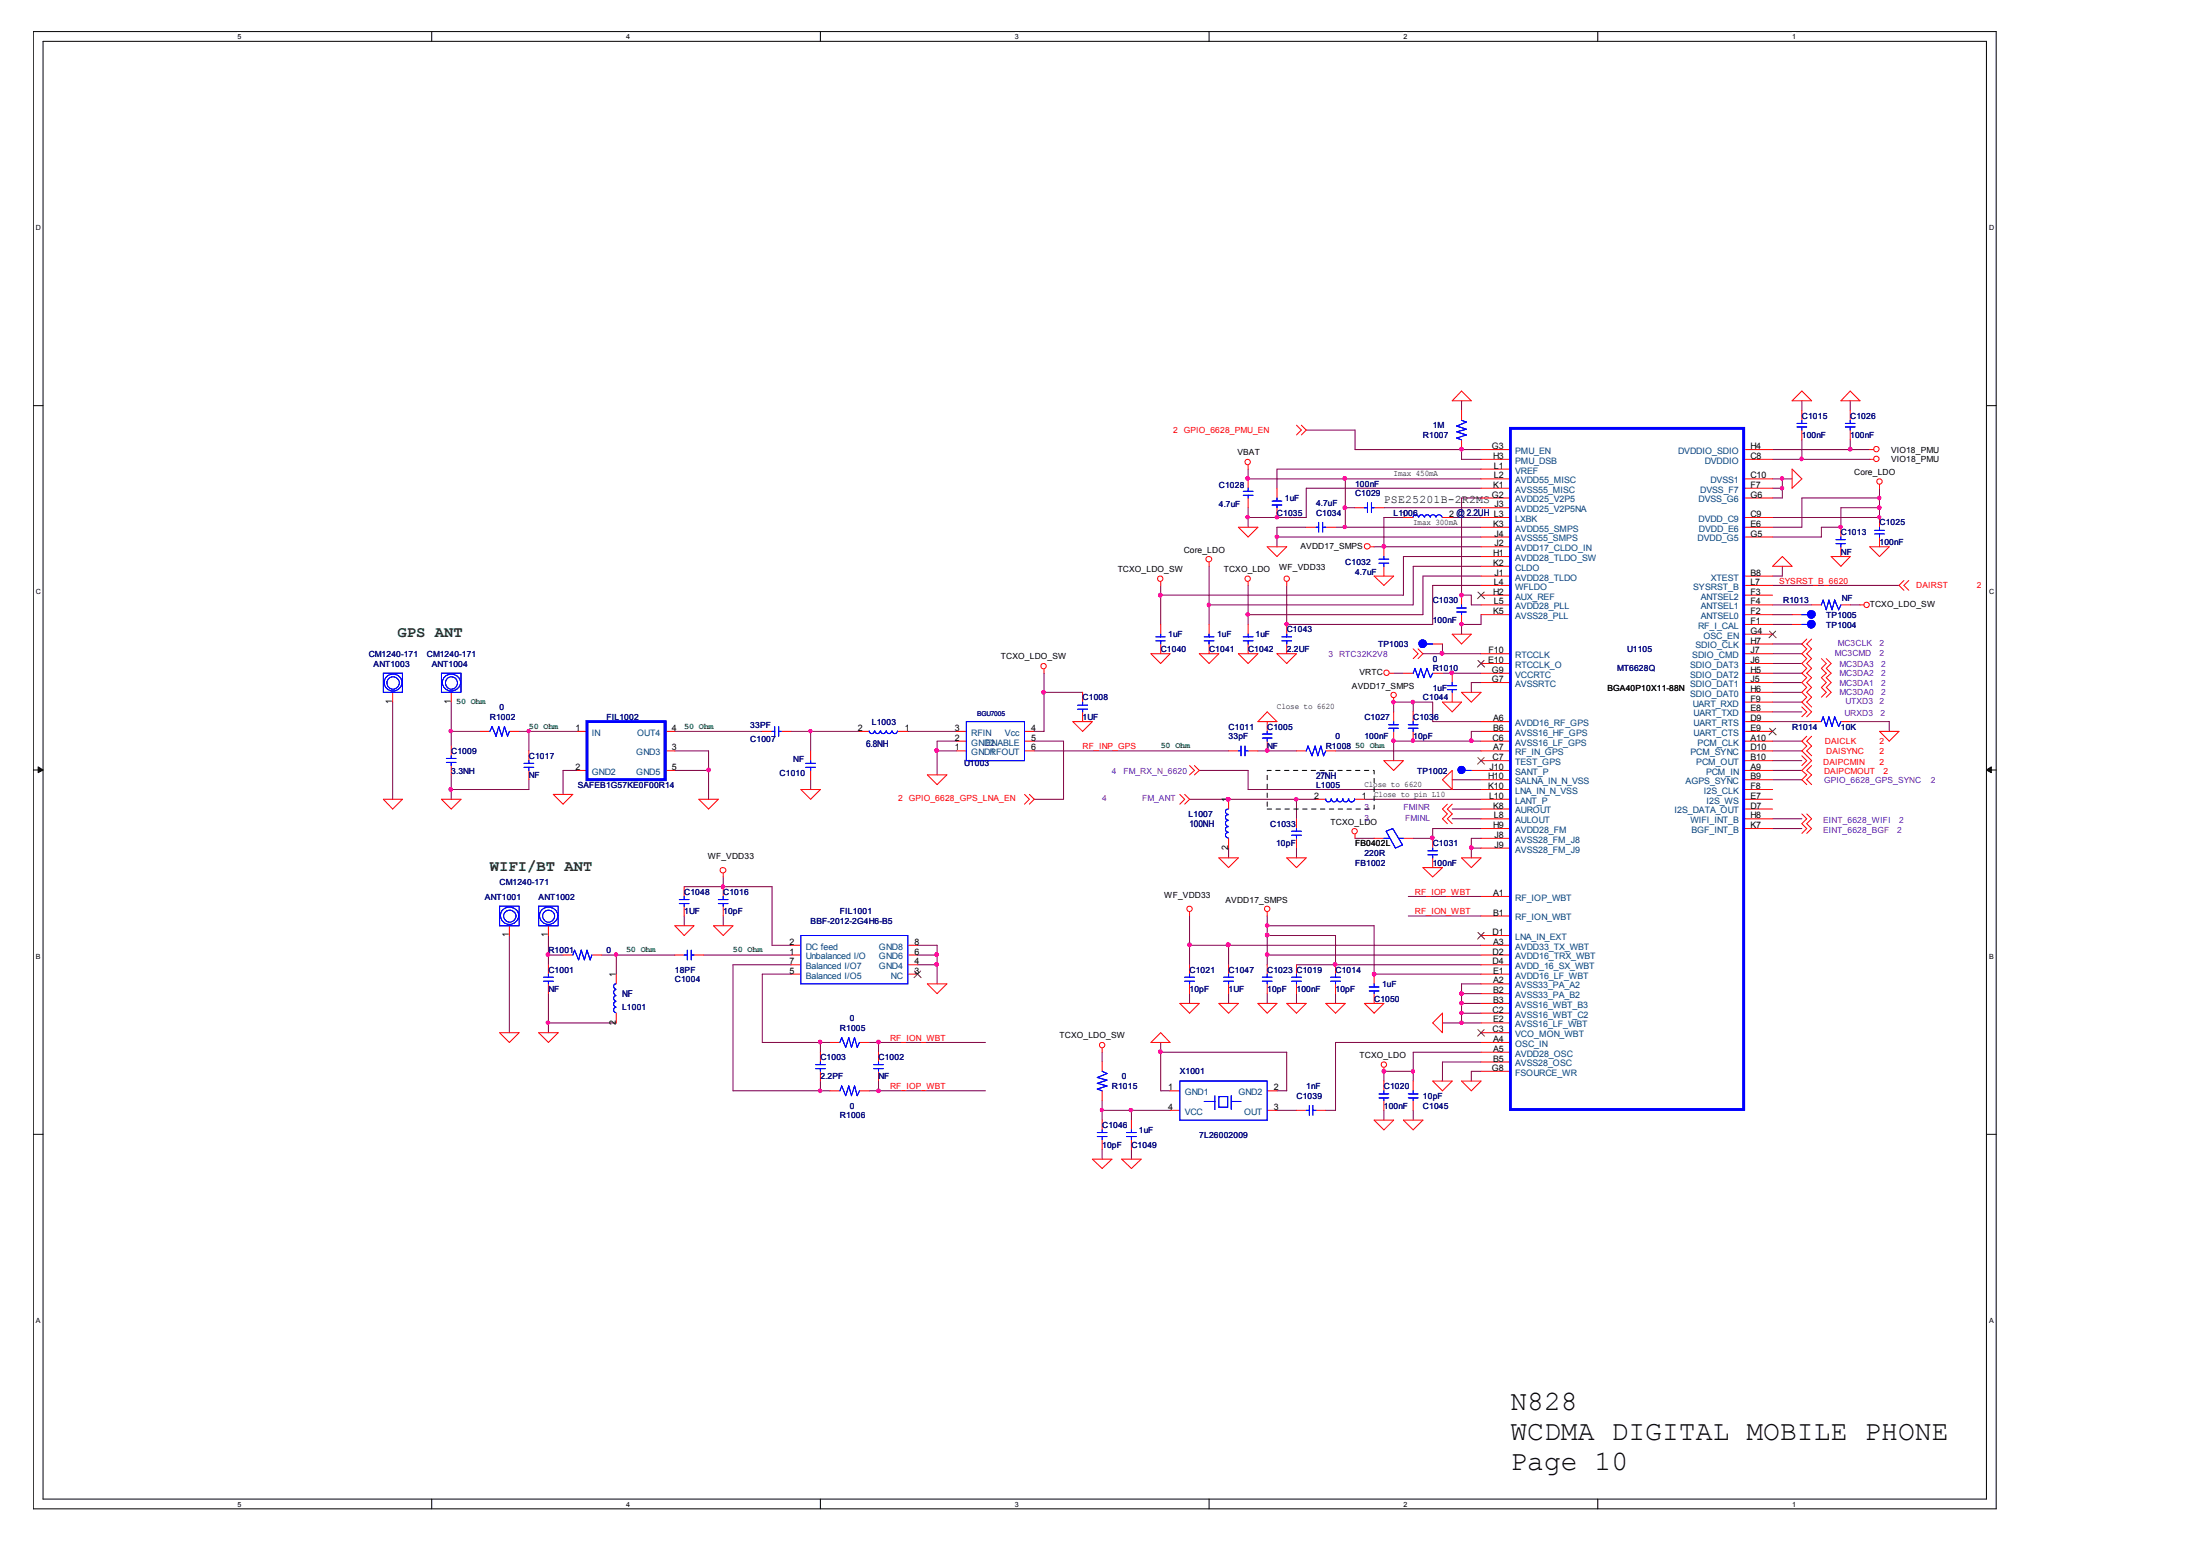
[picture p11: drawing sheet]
<svg xmlns="http://www.w3.org/2000/svg" width="420mm" height="297mm" viewBox="0 0 420 297" stroke-linecap="round" stroke-linejoin="round" font-family="sans-serif">
<path d="M6.3 6h374.6v281.9h-374.6zM8.2 7.9h370.9v278.1h-370.9z" fill="none" stroke="#000" stroke-width=".19"/>
<g fill="#fff">
<path d="M45.3 6.2h.8v1.5h-.8z"/>
<path d="M45.3 286.2h.8v1.5h-.8z"/>
</g>
<path d="M82.4 6v1.9M82.4 286v1.9" fill="none" stroke="#000" stroke-width=".19"/>
<g fill="#fff">
<path d="M119.5 6.2h.7v1.5h-.7z"/>
<path d="M119.5 286.2h.7v1.5h-.7z"/>
</g>
<path d="M156.5 6v1.9M156.5 286v1.9" fill="none" stroke="#000" stroke-width=".19"/>
<g fill="#fff">
<path d="M193.6 6.2h.8v1.5h-.8z"/>
<path d="M193.6 286.2h.8v1.5h-.8z"/>
</g>
<path d="M230.7 6v1.9M230.7 286v1.9" fill="none" stroke="#000" stroke-width=".19"/>
<g fill="#fff">
<path d="M267.8 6.2h.8v1.5h-.8z"/>
<path d="M267.8 286.2h.8v1.5h-.8z"/>
</g>
<path d="M304.9 6v1.9M304.9 286v1.9" fill="none" stroke="#000" stroke-width=".19"/>
<g fill="#fff">
<path d="M342 6.2h.7v1.5h-.7z"/>
<path d="M342 286.2h.7v1.5h-.7z"/>
<path d="M6.9 42.6h1v1.5h-1z"/>
<path d="M379.6 42.6h1v1.5h-1z"/>
<path d="M6.9 112.1h1v1.5h-1z"/>
<path d="M379.6 112.1h1v1.5h-1z"/>
</g>
<path d="M6.3 77.4h1.9M379.1 77.4h1.8" fill="none" stroke="#000" stroke-width=".19"/>
<g fill="#fff">
<path d="M6.9 181.6h.9v1.5h-.9z"/>
<path d="M379.6 181.6h.9v1.5h-.9z"/>
</g>
<path d="M6.3 146.9h1.9M379.1 146.9h1.8" fill="none" stroke="#000" stroke-width=".19"/>
<g fill="#000" stroke="#000" stroke-width=".19">
<path d="M7.3 146.3l.9 .6-.9 .5z" fill-rule="evenodd"/>
<path d="M379.1 146.9l.9-.6v1.1z" fill-rule="evenodd"/>
</g>
<g fill="#fff">
<path d="M6.9 251.1h.9v1.6h-.9z"/>
<path d="M379.6 251.1h.9v1.6h-.9z"/>
</g>
<path d="M6.3 216.4h1.9M379.1 216.4h1.8" fill="none" stroke="#000" stroke-width=".19"/>
<g fill="none" stroke="#800040" stroke-width=".19">
<path d="M278.9 76.5v1.8M343.8 76.5v1.8M353.1 76.5v1.8M238.2 89.5v1.9h44.4M238.2 96.9v3.7M249.3 82.1h9.3v3.7h24M256.7 96.9h1.9M256.7 91.4v9.2M264.1 96.9h18.5M267.8 98.7h-3.7v5.6M277.1 98.7h5.5M278.9 85.8v1.8h3.7"/>
<path d="M282.6 95h-3.7v18.6h1.9v1.8h1.8M282.6 89.5h-38.9v3.6M282.6 93.1h-33.3v5.6h-11.1M338.2 91.4h3.8M338.2 85.8h18.6M338.2 93.1h1.9M338.2 87.6h18.6M340.1 91.4v3.6h-1.9M343.8 83.9v3.7M353.1 83.9v1.9M358.6 93.1v5.6h-20.4M358.6 96.9h-7.3v3.7h-3.7v1.9h-9.4"/>
<path d="M358.6 95h-14.8v5.6h-5.6M221.5 111.7v7.4M230.7 108v11.1M238.2 111.7v7.4M243.7 102.5h38.9M245.5 111.7v7.4h27.9v-7.4h9.2M249.3 100.6h-5.6v3.7M254.8 100.6h27.8M262.2 104.3h20.4M282.6 109.9h-11.1v7.4h-33.3M282.6 117.3v1.8h-3.7v1.9M282.6 106.2h-14.8v7.4h-46.3"/>
<path d="M282.6 108h-12.9v7.4h-39M338.2 111.7h24.2M338.2 119.1h3.8M338.2 115.4h7.5M338.2 117.3h3.8M340.1 108v1.9h-1.9M353.1 115.4h1.8M74.9 134v18.5M86.1 139.5h5.6M86.1 134v8.3M99.1 139.5h11.1M100.9 139.5v3.8"/>
<path d="M128.8 139.5h16.7M151 139.5h13M154.7 139.5v3.8M173.2 139.5h9.3M199.2 128.5v11h-1.8M199.2 132.1h7.4M265.9 128.5h1.9M265.9 135.8v-1.8h7.5v3.7h9.2M269.7 134v1.8M271.5 124.7h11.1M275.3 122.9v1.8M275.3 128.5h7.3"/>
<path d="M282.6 139.5h-1.8v1.9M282.6 130.2h-1.8v1.9M338.2 128.5h5.6M338.2 122.9h5.6M338.2 126.6h5.6M338.2 130.2h5.6M338.2 132.1h5.6M338.2 124.7h5.6M338.2 134h5.6M338.2 135.8h5.6M338.2 137.7h7.5M353.1 137.7h7.4v1.8"/>
<path d="M86.1 147.8v4.7M100.9 148.8v1.8h-14.8M110.2 147h-2.8v4.6M128.8 143.3h6.4v9.2M128.8 147h6.4M154.7 148.8v1.8M178.8 143.3h3.7M182.5 141.4h-3.7v6.4M197.4 141.4h5.5v11.1h-5.5M197.4 143.3h37M227 152.5h24.1M228.9 147h9.3v3.6h44.4"/>
<path d="M240 143.3h7.4M247.4 152.5v3.7M254.8 143.3h27.8M258.6 159.9h3.6M260.3 152.5h22.3M277.1 148.8h5.5M277.1 156.2h5.5M277.1 154.4h5.5M282.6 141.4h-16.7v3.7M282.6 158.1h-9.2v1.8h-3.7M282.6 159.9h-1.8v3.8M338.2 141.4h5.6"/>
<path d="M338.2 143.3h5.6M338.2 147h5.6M338.2 145.1h5.6M338.2 148.8h5.6M338.2 158.1h5.6M338.2 156.2h5.6M97.2 178.5v18.5M104.6 178.5v5.6M130.6 169.2h16.7v11.2h3.7M130.6 174.8v1.8M138 167.3v1.9M138 174.8v1.8"/>
<path d="M227 174.8v9.3M234.4 161.8v1.9M241.8 176.6h20.4v9.3h20.4M241.8 178.5h13v5.6M241.8 174.8v9.3M247.4 161.8v1.9M268.7 171h13.9M268.7 174.8h13.9M280.8 161.8h1.8M104.6 189.6v7.4M104.6 195.2h13M104.6 182.2h2.8"/>
<path d="M114.8 182.2h14M117.6 182.2v3.7M134.3 182.2h16.7M151 184.1h-11.1v24h18.5M151 185.9h-5.5v13h12.9M156.5 198.9v1.9M165.9 198.9h22.1M167.6 198.9v1.9M175.1 180.4h3.7v7.3M175.1 182.2h3.7M175.1 184.1h3.7M221.5 198.9v9.2h1.8"/>
<path d="M227 180.4h55.6M227 189.6v1.8M234.4 180.4v3.7M234.4 189.6v1.8M241.8 182.2h40.8M241.8 189.6v1.8M247.4 189.6v1.8M247.4 184.1h35.2M254.8 189.6v1.8M275.3 195.2h7.3M278.9 189.6h3.7M278.9 191.4h3.7"/>
<path d="M278.9 193.3h3.7M282.6 198.9h-27.8v13h-1.8M282.6 187.7h-3.7v7.5M156.5 206.3v1.8M165.9 208.1h22.1M167.6 206.3v1.8M210.3 211.9h13M210.3 200.8v1.8M210.3 210v3.7M210.3 219.3v1.9M215.9 211.9v1.8M215.9 219.3v1.9"/>
<path d="M221.5 200.8h24v7.3h-1.8M243.7 211.9h3.7M264.1 211.9v1.8M269.7 204.4h-5.6v1.9M269.7 211.9v1.8M282.6 202.6h-7.3v3.7M282.6 200.8h-12.9v5.5M282.6 204.4h-1.8v1.9"/>
</g>
<g fill="#f0f" stroke="#f0f" stroke-width=".19">
<circle cx="178.7" cy="143.2" r=".35"/>
<circle cx="154.6" cy="139.5" r=".31"/>
<circle cx="275.2" cy="124.6" r=".35"/>
<circle cx="221.4" cy="200.7" r=".35"/>
<circle cx="100.9" cy="139.5" r=".31"/>
<circle cx="86" cy="139.5" r=".33"/>
<circle cx="135.2" cy="146.9" r=".35"/>
<circle cx="277" cy="128.4" r=".35"/>
<circle cx="104.6" cy="195.1" r=".33"/>
<circle cx="117.5" cy="182.1" r=".33"/>
<circle cx="156.5" cy="208.1" r=".33"/>
<circle cx="156.5" cy="198.8" r=".33"/>
<circle cx="104.6" cy="182.1" r=".35"/>
<circle cx="215.8" cy="211.8" r=".33"/>
<circle cx="247.3" cy="152.5" r=".33"/>
<circle cx="234.3" cy="152.5" r=".35"/>
<circle cx="280.7" cy="161.7" r=".35"/>
<circle cx="273.3" cy="159.9" r=".35"/>
<circle cx="199.1" cy="132.1" r=".35"/>
<circle cx="241.8" cy="143.2" r=".35"/>
<circle cx="256.6" cy="91.3" r=".35"/>
<circle cx="256.6" cy="96.9" r=".35"/>
<circle cx="238.1" cy="91.3" r=".35"/>
<circle cx="278.9" cy="113.5" r=".35"/>
<circle cx="278.9" cy="119.1" r=".33"/>
<circle cx="256.6" cy="100.5" r=".33"/>
<circle cx="264.1" cy="104.2" r=".35"/>
<circle cx="243.7" cy="102.4" r=".33"/>
<circle cx="230.6" cy="115.4" r=".33"/>
<circle cx="238.1" cy="117.2" r=".33"/>
<circle cx="167.6" cy="208.1" r=".35"/>
<circle cx="167.6" cy="198.8" r=".35"/>
<circle cx="178.7" cy="184" r=".35"/>
<circle cx="245.5" cy="119.1" r=".33"/>
<circle cx="137.9" cy="169.2" r=".33"/>
<circle cx="234.3" cy="180.3" r=".35"/>
<circle cx="227" cy="180.3" r=".35"/>
<circle cx="278.9" cy="189.6" r=".35"/>
<circle cx="278.9" cy="191.4" r=".33"/>
<circle cx="278.9" cy="195.1" r=".33"/>
<circle cx="278.9" cy="193.3" r=".33"/>
<circle cx="254.7" cy="184" r=".35"/>
<circle cx="241.8" cy="182.1" r=".35"/>
<circle cx="241.8" cy="178.4" r=".35"/>
<circle cx="241.8" cy="176.6" r=".33"/>
<circle cx="262.2" cy="185.8" r=".35"/>
<circle cx="269.6" cy="141.3" r=".33"/>
<circle cx="265.9" cy="141.3" r=".33"/>
<circle cx="280.7" cy="141.3" r=".35"/>
<circle cx="269.6" cy="133.9" r=".33"/>
<circle cx="265.9" cy="133.9" r=".33"/>
<circle cx="264.1" cy="204.4" r=".35"/>
<circle cx="269.6" cy="204.4" r=".33"/>
<circle cx="221.4" cy="113.5" r=".35"/>
<circle cx="243.7" cy="98.7" r=".33"/>
<circle cx="278.9" cy="85.7" r=".35"/>
<circle cx="340" cy="91.3" r=".33"/>
<circle cx="340" cy="93.1" r=".33"/>
<circle cx="358.6" cy="98.7" r=".31"/>
<circle cx="351.2" cy="100.5" r=".33"/>
<circle cx="358.6" cy="96.9" r=".33"/>
<circle cx="358.6" cy="95" r=".33"/>
<circle cx="353" cy="85.7" r=".35"/>
<circle cx="343.8" cy="87.6" r=".33"/>
<circle cx="238.1" cy="98.7" r=".33"/>
<circle cx="210.3" cy="211.8" r=".31"/>
<circle cx="178.7" cy="182.1" r=".35"/>
<circle cx="86" cy="150.6" r=".35"/>
</g>
<g fill="none" stroke="#f00" stroke-width=".19">
<path d="M278.9 74.6l1.9 1.9h-3.7zM278.9 78.3v1.9M343.8 74.6l1.9 1.9h-3.7zM343.8 78.3v1.9M353.1 74.6l1.8 1.9h-3.6zM353.1 78.3v1.9M238.2 88.7v.8M238.2 91.4v1.7M238.2 95v1.9M243.7 93.1v1.9M243.7 96.9v1.8M247.4 81.1l.9 1-.9 .9"/>
<path d="M248.3 81.1l1 1-1 .9M258.6 96.9h1.7M262.2 96.9h1.9M267.8 98.7h1.9M275.3 98.7h1.8M278.9 83.9v1.9M282.6 85.8h5.6M282.6 87.6h5.6M282.6 98.7h5.6M282.6 96.9h5.6M282.6 95h5.6M282.6 93.1h5.6"/>
<path d="M282.6 89.5h5.6M282.6 91.4h5.6M332.7 85.8h5.5M332.7 87.6h5.5M332.7 98.7h5.5M332.7 95h5.5M332.7 93.1h5.5M332.7 91.4h5.5M342 89.5l1.8 1.9-1.8 1.7zM343.8 82.1v1.8M353.1 82.1v1.8M356.8 85.8h.7"/>
<path d="M356.8 87.6h.7M358.6 92.5v.6M358.6 98.7v1.9M221.5 111v.7M221.5 119.1v1.9M230.7 107.3v.7M230.7 119.1v1.9M236.3 100.6h3.7l-1.8 1.9zM238.2 111v.7M238.2 119.1v1.9M241.8 104.3h3.7l-1.8 1.9zM245.5 111v.7"/>
<path d="M245.5 119.1v1.9M249.3 100.6h1.8M253 100.6h1.8M261.5 104.3h.7M262.2 109.9h3.7l-1.8 1.8zM264.1 104.3v1.9M264.1 108v1.9M278.9 113.6v1.8M278.9 117.3v1.8M282.6 104.3h5.6M282.6 109.9h5.6M282.6 100.6h5.6"/>
<path d="M282.6 108h5.6M282.6 106.2h5.6M282.6 115.4h5.6M282.6 117.3h5.6M282.6 113.6h5.6M282.6 102.5h5.6M282.6 111.7h5.6M332.7 109.9h5.5M332.7 100.6h5.5M332.7 115.4h5.5M332.7 117.3h5.5M332.7 113.6h5.5"/>
<path d="M332.7 102.5h5.5M332.7 111.7h5.5M332.7 119.1h5.5M340.1 106.2l1.9 1.8h-3.8zM342 117.3h1.8M342 119.1h1.8M345.7 115.4h1.9M349.4 106.2h3.7l-1.8 1.8zM351.3 115.4h1.8M351.3 100.6v1.9M351.3 104.3v1.9M354.9 115.4h.8"/>
<path d="M356.8 104.3h3.7l-1.9 1.9zM358.6 102.5v1.8M363.3 110.8l-.9 .9 .9 .9M364.2 110.8l-.9 .9 .9 .9M74.9 132.1v1.9M86.1 132.1v1.9M91.7 139.5h1.8M97.2 139.5h1.9M110.2 139.5h1.8M126.9 139.5h1.9M145.5 139.5h1.8M149.1 139.5h1.9"/>
<path d="M164 139.5h1.9M171.4 139.5h1.8M182.5 139.5h1.9M195.5 139.5h1.9M199.2 127.7v.8M204.7 137.7h3.7l-1.8 1.8zM206.6 132.1v1.9M206.6 135.8v1.9M219.6 124.7h3.7l-1.8 1.9zM221.5 122.9v1.8M228.9 124.7h3.7l-1.9 1.9zM230.7 122.9v1.8"/>
<path d="M236.3 124.7h3.7l-1.8 1.9zM238.2 122.9v1.8M241.8 135.8l1.9 1.9h-3.7zM241.8 137.7v1.8M243.7 124.7h3.7l-1.9 1.9zM245.5 122.9v1.8M265.2 128.5h.7M265.9 133.2v.8M265.9 135.8v1.9M265.9 139.5v1.9M267.8 128.5h1.9M269.7 123.8l.9 .9-.9 1"/>
<path d="M269.7 135.8v1.9M269.7 139.5v1.9M270.6 123.8l.9 .9-.9 1M273.4 128.5h1.9M273.4 122.9h1.9M275.3 134h3.6l-1.8 1.8zM277.1 121h3.7l-1.9 1.9zM277.1 128.5v1.7M277.1 132.1v1.9M278.9 132.1h3.7l-1.8 1.9zM282.6 124.7h5.6M282.6 137.7h5.6"/>
<path d="M282.6 139.5h5.6M282.6 128.5h5.6M282.6 126.6h5.6M282.6 130.2h5.6M332.7 134h5.5M332.7 124.7h5.5M332.7 132.1h5.5M332.7 137.7h5.5M332.7 139.5h5.5M332.7 128.5h5.5M332.7 121h5.5M332.7 122.9h5.5"/>
<path d="M332.7 126.6h5.5M332.7 130.2h5.5M332.7 135.8h5.5M343.8 134.9l1 .9-1 1M344.8 121.9l-1 1 1 .9-1 .9 1 1-1 .9 1 .9-1 1 1 .8-1 .9 1 1-1 .9 1 .9-1 1 1.9 1.8-.9 1M345.7 137.7h1.9M345.7 121.9l-.9 1 .9 .9-.9 .9 .9 1-.9 .9 .9 .9-.9 1 .9 .8-.9 .9 .9 1-.9 .9 .9 .9-.9 1 .9 .9M347.6 125.7l.9 .9-.9 .9 .9 1-.9 .8 .9 .9-.9 1 .9 .9-.9 .9M348.5 125.7l.9 .9-.9 .9 .9 1-.9 .8 .9 .9-.9 1 .9 .9-.9 .9M351.3 137.7h1.8M358.6 139.5h3.8l-1.9 1.9zM73.2 152.5h3.6l-1.9 1.9z"/>
<path d="M84.2 152.5h3.8l-1.9 1.9zM86.1 142.3v1.9M86.1 146.1v1.7M100.9 143.3v1.8M100.9 147v1.8M105.6 151.6h3.7l-1.9 1.8zM110.2 147h1.8M126.9 143.3h1.9M126.9 147h1.9M133.3 152.5h3.8l-1.9 1.9zM152.8 150.6h3.7l-1.8 1.9zM154.7 143.3v1.8"/>
<path d="M154.7 147v1.8M177 147.8h3.7l-1.9 1.9zM182.5 143.3h1.9M182.5 141.4h1.9M195.5 151.6l.9 .9-.9 .9M195.5 143.3h1.9M195.5 141.4h1.9M196.4 151.6l1 .9-1 .9M225.1 151.6l1 .9-1 .9M226.1 151.6l.9 .9-.9 .9M227 146.1l.9 .9-.9 .8M227.9 146.1l1 .9-1 .8"/>
<path d="M234.4 143.3h1.9M234.4 152.5v1.9M234.4 159.9v1.9M238.2 143.3h1.8M241.8 141.4v1.9M247.4 143.3h1.9M247.4 156.2v1.9M247.4 159.9v1.9M251.1 152.5h1.9M253 143.3h1.8M258.6 152.5h1.7M258.6 159.2v.7"/>
<path d="M262.2 159.9h1.9M264.1 145.1h3.7l-1.9 1.9zM267.8 159.9h1.9M273.4 159.9v1.9M275.3 148.8l1.8-1.8v3.6zM276.2 153.4l-.9 1 .9 .9-.9 .9 .9 1M277.1 153.4l-.9 1 .9 .9-.9 .9 .9 1M280.8 147h7.4M282.6 150.6h5.6M282.6 152.5h5.6M282.6 145.1h5.6M282.6 143.3h5.6"/>
<path d="M282.6 159.9h5.6M282.6 141.4h5.6M282.6 148.8h5.6M282.6 158.1h5.6M282.6 154.4h5.6M282.6 156.2h5.6M332.7 150.6h5.5M332.7 152.5h5.5M332.7 145.1h5.5M332.7 143.3h5.5M332.7 147h5.5M332.7 141.4h5.5"/>
<path d="M332.7 148.8h5.5M332.7 158.1h5.5M332.7 154.4h5.5M332.7 156.2h5.5M343.8 155.3l1 .9-1 1 1 .9-1 .9M343.8 144.2l1 .9-1 1M344.8 155.3l.9 .9-.9 1 .9 .9-.9 .9M344.8 140.5l-1 .9 1 .9-1 1 1.9 1.8-1.9 1.9 1 .8-1 1 1 .9M345.7 140.5l-.9 .9 .9 .9-.9 1 .9 .9M345.7 146.1l-.9 .9 .9 .8-.9 1 .9 .9M97.2 176.6v1.9M104.6 176.6v1.9"/>
<path d="M128.8 176.6h3.6l-1.8 1.9zM130.6 169.2v1.8M130.6 172.9v1.9M136.1 176.6h3.8l-1.9 1.9zM138 166.6v.7M138 169.2v1.8M138 172.9v1.9M227 174v.8M232.6 163.7h3.7l-1.9 1.8zM241.8 174v.8M245.5 163.7h3.8l-1.9 1.8zM271.5 165.5h3.8l-1.9 1.8z"/>
<path d="M273.4 163.7v1.8M278.9 163.7h3.7l-1.8 1.8zM282.6 174.8h5.6M282.6 171h5.6M282.6 178.5h5.6M282.6 161.8h5.6M95.3 197h3.8l-1.9 1.9zM102.8 197h3.7l-1.9 1.9zM104.6 184.1v1.8M104.6 187.7v1.9M107.4 182.2h1.9M112.9 182.2h1.9"/>
<path d="M117.6 185.9v1.8M117.6 193.3v1.9M128.8 182.2h1.8M132.4 182.2h1.9M151 185.9h1.8M151 180.4h1.8M151 184.1h1.8M151 182.2h1.8M158.4 198.9h1.9M164 198.9h1.9M173.2 185.9h1.9M173.2 180.4h1.9"/>
<path d="M173.2 184.1h1.9M173.2 182.2h1.9M177 187.7h3.7l-1.9 1.9zM210.3 200v.8M219.6 198.9l1.9-1.9 1.8 1.9zM225.1 191.4h3.8l-1.9 1.9zM227 184.1v1.8M227 187.7v1.9M232.6 191.4h3.7l-1.9 1.9zM234.4 184.1v1.8M234.4 187.7v1.9M240 191.4h3.7l-1.9 1.9z"/>
<path d="M241.8 184.1v1.8M241.8 187.7v1.9M245.5 191.4h3.8l-1.9 1.9zM247.4 184.1v1.8M247.4 187.7v1.9M253 191.4h3.7l-1.9 1.9zM254.8 184.1v1.8M254.8 187.7v1.9M260.3 191.4h3.8l-1.9 1.9zM262.2 185.9v1.8M262.2 189.6v1.8M275.3 193.3v3.7l-1.9-1.8z"/>
<path d="M282.6 198.9h5.6M282.6 191.4h5.6M282.6 197h5.6M282.6 187.7h5.6M282.6 185.9h5.6M282.6 180.4h5.6M282.6 184.1h5.6M282.6 182.2h5.6M282.6 189.6h5.6M282.6 193.3h5.6M282.6 195.2h5.6M156.5 200.8v1.8"/>
<path d="M156.5 204.4v1.9M158.4 208.1h1.9M164 208.1h1.9M167.6 200.8v1.8M167.6 204.4v1.9M210.3 202.6v1.8M210.3 208.1v1.9M210.3 213.7v1.9M210.3 217.4v1.9M215.9 213.7v1.9M215.9 217.4v1.9M223.3 211.9h1.8"/>
<path d="M223.3 208.1h1.8M241.8 211.9h1.9M241.8 208.1h1.9M247.4 211.9h1.9M251.1 211.9h1.9M262.2 213.7h3.7l-1.8 1.9zM264.1 203.7v.7M264.1 206.3v1.8M264.1 210v1.9M267.8 213.7h3.7l-1.8 1.9zM269.7 206.3v1.8M269.7 210v1.9"/>
<path d="M273.4 206.3h3.7l-1.8 1.8zM278.9 206.3h3.7l-1.8 1.8zM282.6 200.8h5.6M282.6 202.6h5.6M282.6 204.4h5.6M208.4 221.2h3.8l-1.9 1.7zM214 221.2h3.8l-1.9 1.7z"/>
<circle cx="238.1" cy="88.1" r=".52"/>
<circle cx="358" cy="85.7" r=".52"/>
<circle cx="358" cy="87.6" r=".52"/>
<circle cx="358.6" cy="91.9" r=".52"/>
<circle cx="221.4" cy="110.4" r=".52"/>
<circle cx="230.7" cy="106.7" r=".55"/>
<circle cx="238.1" cy="110.4" r=".52"/>
<circle cx="245.5" cy="110.4" r=".52"/>
<circle cx="260.9" cy="104.2" r=".55"/>
<circle cx="356.2" cy="115.4" r=".52"/>
<circle cx="199.1" cy="127.1" r=".52"/>
<circle cx="264.6" cy="128.4" r=".52"/>
<circle cx="265.9" cy="132.6" r=".52"/>
<circle cx="258.5" cy="158.6" r=".52"/>
<circle cx="138" cy="166" r=".55"/>
<circle cx="227" cy="173.4" r=".52"/>
<circle cx="241.8" cy="173.4" r=".52"/>
<circle cx="210.3" cy="199.4" r=".52"/>
<circle cx="264.1" cy="203.1" r=".52"/>
</g>
<path d="M241.8 147h20.4v7.4h-20.4z" fill="none" stroke="#000" stroke-width=".19" stroke-dasharray=".8"/>
<g fill="none" stroke="#00f" stroke-width=".19">
<path d="M237.2 94.5h1.9M237.2 93.7h1.9M238.2 93.1v.6M238.2 94.5v.5M242.7 96.4h1.9M242.7 95.6h1.9M243.7 95v.6M243.7 96.4v.5M251.6 99.7v1.8M252.4 99.7v1.8M260.3 96.9h.6M260.9 95.9v1.9"/>
<path d="M261.7 95.9v1.9M261.7 96.9h.5M269.7 98.7v-.3a.55 .55 0 0 1 .6-.2 .55 .55 0 0 1 .4 .5M270.8 98.7v-.3a.55 .55 0 0 1 .6-.2 .55 .55 0 0 1 .4 .5M271.9 98.7v-.3a.55 .55 0 0 1 .6-.2 .55 .55 0 0 1 .4 .5M273 98.7v-.3a.55 .55 0 0 1 .6-.2 .55 .55 0 0 1 .4 .5M274.1 98.7a.57 .57 0 0 1 .5-.5 .57 .57 0 0 1 .6 .5M278.9 80.2l.9 .3-1.8 .8 1.8 .6-1.8 .5 1.8 .6-1.8 .6 .9 .3M342.9 81.5h1.9M342.9 80.8h1.9M343.8 80.2v.6M343.8 81.5v.6"/>
<path d="M352.1 81.5h1.9M352.1 80.8h1.9M353.1 80.2v.6M353.1 81.5v.6M251.1 100.6h.5M252.4 100.6h.6M263.1 107.5h1.9M263.1 106.7h1.9M264.1 106.2v.5M264.1 107.5v.5M278 116.8h1.8M278 116h1.8"/>
<path d="M278.9 115.4v.6M278.9 116.8v.5M343.8 117.3h1.1M343.8 119.1h1.1M347.6 115.4l.3-.9 .6 1.8 .5-1.8 .6 1.8 .5-1.8 .8 1.8 .4-.9M350.4 103.7h1.7M350.4 103h1.7M351.3 102.5v.5M351.3 103.7v.6M357.7 101.9h1.9M357.7 101.2h1.9M358.6 100.6v.6"/>
<path d="M358.6 101.9v.6M73.2 128.5h3.6v3.6h-3.6zM84.2 128.5h3.8v3.6h-3.8zM84.9 129.1a1.67 1.67 0 0 1 2.4-.1 1.67 1.67 0 0 1 0 2.4 1.67 1.67 0 0 1-2.3 0 1.67 1.67 0 0 1-.1-2.3zM93.5 139.5l.4-.9 .8 1.9 .5-1.9 .6 1.9 .5-1.9 .6 1.9 .3-1M147.3 139.5h.5M147.8 138.6v1.9M148.6 138.6v1.9M148.6 139.5h.5M165.9 139.5l.2 .4a.54 .54 0 0 0 .8-.4M167 139.5l.2 .4a.54 .54 0 0 0 .8-.4M168.1 139.5l.2 .4a.54 .54 0 0 0 .8-.4"/>
<path d="M169.2 139.5l.2 .4a.54 .54 0 0 0 .8-.4M170.3 139.5l.2 .4a.54 .54 0 0 0 .8-.4M184.4 137.7h11.1v7.4h-11.1zM205.7 135.3h1.8M205.7 134.5h1.8M206.6 134v.5M206.6 135.3v.5M220.6 122.3h1.7M220.6 121.5h1.7M221.5 121v.5M221.5 122.3v.6M229.8 122.3h1.8"/>
<path d="M229.8 121.5h1.8M230.7 121v.5M230.7 122.3v.6M237.2 122.3h1.9M237.2 121.5h1.9M238.2 121v.5M238.2 122.3v.6M241.8 139.5v.6M244.6 122.3h1.9M244.6 121.5h1.9M245.5 121v.5M245.5 122.3v.6"/>
<path d="M265 139h1.9M265 138.3h1.9M265.9 137.7v.6M265.9 139v.5M268.7 139h1.9M268.7 138.3h1.9M269.7 128.5l.3-1 .6 1.8 .5-1.8 .6 1.8 .6-1.8 .7 1.8 .4-.8M269.7 137.7v.6M269.7 139v.5M272.3 122.9h1.1M276.2 131.6h1.8M276.2 130.8h1.8"/>
<path d="M277.1 130.2v.6M277.1 131.6v.5M347.6 137.7l.3-.9 .6 1.8 .5-1.8 .6 1.8 .5-1.8 .8 1.8 .4-.9M85.2 145.5h1.8M85.2 144.7h1.8M86.1 144.2v.5M86.1 145.5v.6M100 145.6h1.9M100 146.4h1.9M100.9 145.1v.5M100.9 146.4v.6M153.8 145.6h1.8"/>
<path d="M153.8 146.4h1.8M154.7 145.1v.5M154.7 146.4v.6M234.4 154.4h-.3a.53 .53 0 0 0-.2 .6 .53 .53 0 0 0 .5 .4M234.4 155.5h-.3a.53 .53 0 0 0-.2 .6 .53 .53 0 0 0 .5 .4M234.4 156.6h-.3a.59 .59 0 0 0-.2 .6 .59 .59 0 0 0 .5 .5M234.4 158.8l-.3 .1a.53 .53 0 0 0-.2 .6 .53 .53 0 0 0 .5 .4M234.4 157.7l-.3 .1a.53 .53 0 0 0-.2 .6 .53 .53 0 0 0 .5 .4M236.3 143.3h.5M236.8 142.3v1.9M237.6 142.3v1.9M237.6 143.3h.6"/>
<path d="M240.9 140.8h1.8M240.9 140.1h1.8M241.8 140.8v.6M246.5 159.4h1.8M246.5 158.6h1.8M247.4 158.1v.5M247.4 159.4v.5M249.3 143.3l.3-1 .8 1.9 .6-1.9 .5 1.9 .6-1.9 .5 1.9 .4-.9M253 152.4a.51 .51 0 0 0 .5 .6 .51 .51 0 0 0 .5-.6M254.1 152.4a.51 .51 0 0 0 .5 .6 .51 .51 0 0 0 .5-.6M255.2 152.4a.51 .51 0 0 0 .5 .6 .51 .51 0 0 0 .5-.6M256.3 152.4a.51 .51 0 0 0 .5 .6 .51 .51 0 0 0 .5-.6"/>
<path d="M257.4 152.4a.51 .51 0 0 0 .5 .6 .55 .55 0 0 0 .6-.6M264.1 159.9h1.1M264.5 158.6l1.3-.5 1.8 3.1-1.3 .6zM266.9 159.9h.9M279.7 147h1.1M95.3 172.9h3.8v3.7h-3.8zM102.8 172.9h3.7v3.7h-3.7zM129.6 172.4h1.9M129.6 171.6h1.9M130.6 171v.6M130.6 172.4v.5M137.1 172.4h1.8"/>
<path d="M137.1 171.6h1.8M138 171v.6M138 172.4v.5M152.8 178.5h20.4v9.2h-20.4zM272.5 163.1h1.8M272.5 162.3h1.8M273.4 161.8v.5M273.4 163.1v.6M103.7 187.2h1.9M103.7 186.5h1.9M104.6 185.9v.6M104.6 187.2v.5"/>
<path d="M109.3 182.2l.3-.9 .8 1.8 .5-1.8 .6 1.8 .5-1.8 .6 1.8 .3-.9M117.5 187.7l-.2 .1a.55 .55 0 0 0-.2 .5 .55 .55 0 0 0 .4 .4M117.5 188.8a.57 .57 0 0 0-.4 .6 .57 .57 0 0 0 .4 .5M117.5 190l-.2 .1a.55 .55 0 0 0-.2 .5 .55 .55 0 0 0 .4 .4M117.5 192.2l-.2 .1a.55 .55 0 0 0-.2 .5 .55 .55 0 0 0 .4 .4M117.5 191.1l-.2 .1a.55 .55 0 0 0-.2 .5 .55 .55 0 0 0 .4 .4M130.6 182.2h.5M131.1 181.3v1.8M131.9 181.3v1.8M131.9 182.2h.5M160.3 198.9l.3-.9 .8 1.8 .6-1.8 .5 1.8 .6-1.8 .5 1.8 .4-.9M226.1 187.2h1.8"/>
<path d="M226.1 186.5h1.8M227 185.9v.6M227 187.2v.5M233.5 187.2h1.9M233.5 186.5h1.9M234.4 185.9v.6M234.4 187.2v.5M240.9 187.2h1.8M240.9 186.5h1.8M241.8 185.9v.6M241.8 187.2v.5M246.5 187.2h1.8"/>
<path d="M246.5 186.5h1.8M247.4 185.9v.6M247.4 187.2v.5M253.9 187.2h1.9M253.9 186.5h1.9M254.8 185.9v.6M254.8 187.2v.5M261.3 189.1h1.8M261.3 188.3h1.8M262.2 187.7v.6M262.2 189.1v.5M155.6 203.9h1.9"/>
<path d="M155.6 203.1h1.9M156.5 202.6v.5M156.5 203.9v.5M160.3 208.1l.3-.9 .8 1.9 .6-1.9 .5 1.9 .6-1.9 .5 1.9 .4-1M166.7 203.9h1.9M166.7 203.1h1.9M167.6 202.6v.5M167.6 203.9v.5M209.4 216.8h1.8M209.4 216.1h1.8M210.3 204.4l.9 .4-1.8 .8 1.8 .5-1.8 .6 1.8 .5-1.8 .6 .9 .3M210.3 215.6v.5"/>
<path d="M210.3 216.8v.6M215 216.8h1.8M215 216.1h1.8M215.9 215.6v.5M215.9 216.8v.6M225.1 206.3h16.7v7.4h-16.7zM229.8 210.2h2M231.8 209.1v2.6M232.6 209.2h1.7v2.1h-1.7zM234.9 210.2h1.9M234.9 209.1v2.6M249.3 211.9h.6"/>
<path d="M249.9 210.9v1.9M250.5 210.9v1.9M250.5 211.9h.6M263.1 209.5h1.9M263.1 208.7h1.9M264.1 208.1v.6M264.1 209.5v.5M268.7 209.5h1.9M268.7 208.7h1.9M269.7 208.1v.6M269.7 209.5v.5"/>
<circle cx="75" cy="130.3" r="1.18"/>
<circle cx="75" cy="130.2" r="1.67"/>
<circle cx="86.1" cy="130.3" r="1.17"/>
<circle cx="97.3" cy="174.7" r="1.7"/>
<circle cx="97.3" cy="174.8" r="1.16"/>
<circle cx="104.7" cy="174.8" r="1.14"/>
<circle cx="104.7" cy="174.7" r="1.7"/>
</g>
<g fill="#00f" stroke="#00f" stroke-width=".19">
<circle cx="278.9" cy="146.9" r=".68"/>
<circle cx="271.5" cy="122.8" r=".73"/>
<circle cx="345.6" cy="117.2" r=".73"/>
<circle cx="345.6" cy="119.1" r=".73"/>
</g>
<g fill="none" stroke="#804000" stroke-width=".19">
<path d="M282 113l1.3 1.2M283.2 113l-1.3 1.2M282 126l1.3 1.3M283.2 126l-1.3 1.3M337.7 120.4l1.2 1.3M337.7 139l1.2 1.2M338.8 120.4l-1.2 1.3M338.8 139l-1.2 1.2M282 144.5l1.3 1.3M283.2 144.5l-1.3 1.3M282 177.9l1.3 1.3M283.2 177.9l-1.3 1.3"/>
<path d="M174.5 185.3l1.3 1.2M175.7 185.3l-1.3 1.2M282 196.4l1.3 1.3M283.2 196.4l-1.3 1.3"/>
</g>
<path d="M288.2 81.7h44.5v130h-44.5zM112 137.7h14.9v11.1h-14.9z" fill="none" stroke="#00f" stroke-width=".51"/>
<g font-size="5.3">
<text x="288.2" y="269">N828</text>
<text x="288.2" y="274.8">WCDMA DIGITAL MOBILE PHONE</text>
<text x="288.2" y="280.5">Page 10</text>
</g>
<g font-size="3" fill="#008000">
<text x="75.9" y="121.6">GPS ANT</text>
<text x="93.5" y="166.1">WIFI/BT ANT</text>
</g>
<text font-size="2.2" x="264.1" y="95.9">PSE25201B-2R2MS</text>
<g font-size="1.8" fill="#000080">
<text x="165.3" y="142.6">6.8NH</text>
<text x="251.1" y="148.6">27NH</text>
<text x="227" y="157.8">100NH</text>
<text x="118.7" y="190.3">NF</text>
</g>
<g font-size="1.7">
<text x="284.6" y="85.7">G3</text>
<text x="284.9" y="87.6">H3</text>
<text x="285.1" y="89.4">L1</text>
<text x="334" y="85.7">H4</text>
<text x="334" y="87.6">C8</text>
<text x="284.6" y="94.9">G2</text>
<text x="284.9" y="93.1">K1</text>
<text x="285.1" y="91.3">L2</text>
<text x="334" y="91.3">C10</text>
<text x="334" y="94.9">G6</text>
<text x="334" y="93.1">F7</text>
<text x="267.5" y="98.7">1</text>
<text x="276.5" y="98.7">2 @ 2.2UH L3</text>
<text x="284.9" y="100.5">K3</text>
<text x="285.2" y="96.8">J3</text>
<text x="334" y="98.7">C9</text>
<text x="334" y="100.5">E6</text>
<text x="284.9" y="106.1">H1</text>
<text x="284.9" y="108">K2</text>
<text x="285.2" y="104.2">J2</text>
<text x="285.2" y="102.4">J4</text>
<text x="334" y="102.4">G5</text>
<text x="284.9" y="113.5">H2</text>
<text x="285.1" y="111.6">L4</text>
<text x="285.2" y="109.8">J1</text>
<text x="334" y="113.5">F3</text>
<text x="334" y="109.8">B8</text>
<text x="334" y="111.6">L7</text>
<text x="284.9" y="117.2">K5</text>
<text x="285.1" y="115.3">L5</text>
<text x="334" y="119.1">F1</text>
<text x="334" y="117.2">F2</text>
<text x="334" y="115.3">F4</text>
<text x="284.1" y="124.6">F10</text>
<text x="334" y="120.9">G4</text>
<text x="334" y="122.8">H7</text>
<text x="334" y="124.6">J7</text>
<text x="284" y="126.5">E10</text>
<text x="284.6" y="128.4">G9</text>
<text x="284.6" y="130.1">G7</text>
<text x="334" y="128.4">H5</text>
<text x="334" y="130.1">J5</text>
<text x="334" y="126.5">J6</text>
<text x="74.8" y="134.3" transform="rotate(-90 74.8 134.3)">1</text>
<text x="86" y="134.3" transform="rotate(-90 86 134.3)">1</text>
<text x="284.9" y="137.6">A6</text>
<text x="334" y="132">H6</text>
<text x="334" y="137.6">D9</text>
<text x="334" y="135.7">E8</text>
<text x="334" y="133.9">F9</text>
<text x="109.8" y="139.5">1</text>
<text x="128.2" y="139.5">4</text>
<text x="128.2" y="143.2">3</text>
<text x="163.7" y="139.5">2</text>
<text x="172.6" y="139.5">1</text>
<text x="182.2" y="141.3">2</text>
<text x="182.2" y="143.2">1</text>
<text x="182.2" y="139.5">3</text>
<text x="196.8" y="139.5">4</text>
<text x="196.8" y="143.2">6</text>
<text x="196.8" y="141.3">5</text>
<text x="284.8" y="141.3">C6</text>
<text x="284.9" y="139.5">B6</text>
<text x="284.9" y="143.2">A7</text>
<text x="334" y="141.3">A10</text>
<text x="334" y="139.5">E9</text>
<text x="334" y="143.2">D10</text>
<text x="109.8" y="146.9">2</text>
<text x="128.2" y="146.9">5</text>
<text x="284" y="148.7">H10</text>
<text x="284.2" y="146.9">J10</text>
<text x="284.8" y="145">C7</text>
<text x="334" y="148.7">B9</text>
<text x="334" y="146.9">A9</text>
<text x="334" y="145">B10</text>
<text x="234.4" y="153.1" transform="rotate(-90 234.4 153.1)">1</text>
<text x="250.8" y="152.4">2</text>
<text x="259.8" y="152.4">1</text>
<text x="284" y="150.6">K10</text>
<text x="284.1" y="152.4">L10</text>
<text x="284.9" y="154.3">K8</text>
<text x="334" y="154.3">D7</text>
<text x="334" y="152.4">E7</text>
<text x="334" y="150.6">F8</text>
<text x="284.9" y="158">H9</text>
<text x="285.1" y="156.1">L8</text>
<text x="285.2" y="161.7">J9</text>
<text x="285.2" y="159.9">J8</text>
<text x="334" y="158">K7</text>
<text x="334" y="156.1">H8</text>
<text x="234.4" y="162.2" transform="rotate(-90 234.4 162.2)">2</text>
<text x="284.9" y="171">A1</text>
<text x="97.1" y="178.8" transform="rotate(-90 97.1 178.8)">1</text>
<text x="104.6" y="178.8" transform="rotate(-90 104.6 178.8)">1</text>
<text x="284.8" y="178.4">D1</text>
<text x="284.9" y="174.7">B1</text>
<text x="150.6" y="180.3">2</text>
<text x="150.6" y="184">7</text>
<text x="150.6" y="182.1">1</text>
<text x="150.6" y="185.8">5</text>
<text x="174.5" y="185.8">3</text>
<text x="174.5" y="180.3">8</text>
<text x="174.5" y="182.1">6</text>
<text x="174.5" y="184">4</text>
<text x="284.8" y="182.1">D2</text>
<text x="284.8" y="184">D4</text>
<text x="284.9" y="180.3">A3</text>
<text x="284.9" y="185.8">E1</text>
<text x="117.5" y="186.5" transform="rotate(-90 117.5 186.5)">1</text>
<text x="284.9" y="187.6">A2</text>
<text x="284.9" y="189.5">B2</text>
<text x="284.9" y="191.4">B3</text>
<text x="117.5" y="195.5" transform="rotate(-90 117.5 195.5)">2</text>
<text x="284.8" y="193.2">C2</text>
<text x="284.8" y="196.9">C3</text>
<text x="284.9" y="195.1">E2</text>
<text x="284.9" y="198.8">A4</text>
<text x="284.9" y="200.7">A5</text>
<text x="284.9" y="202.5">B5</text>
<text x="222.9" y="208">1</text>
<text x="243.1" y="208">2</text>
<text x="284.6" y="204.3">G8</text>
<text x="222.9" y="211.8">4</text>
<text x="243.1" y="211.8">3</text>
</g>
<g font-size="1.7" fill="#004080">
<text x="289.1" y="86.6">PMU_EN</text>
<text x="289.1" y="88.5">PMU_DSB</text>
<text x="320.2" y="86.6">DVDDIO_SDIO</text>
<text x="325.3" y="88.5">DVDDIO</text>
<text x="289.1" y="95.9">AVDD25_V2P5</text>
<text x="289.1" y="94">AVSS55_MISC</text>
<text x="289.1" y="90.4">VREF</text>
<text x="289.1" y="92.2">AVDD55_MISC</text>
<text x="324.1" y="95.9">DVSS_G6</text>
<text x="324.4" y="94">DVSS_F7</text>
<text x="326.4" y="92.2">DVSS1</text>
<text x="289.1" y="97.7">AVDD25_V2P5NA</text>
<text x="289.1" y="101.4">AVDD55_SMPS</text>
<text x="289.1" y="99.6">LXBK</text>
<text x="324.1" y="99.6">DVDD_C9</text>
<text x="324.2" y="101.4">DVDD_E6</text>
<text x="289.1" y="107">AVDD28_TLDO_SW</text>
<text x="289.1" y="105.2">AVDD17_CLDO_IN</text>
<text x="289.1" y="103.3">AVSS55_SMPS</text>
<text x="323.9" y="103.3">DVDD_G5</text>
<text x="289.1" y="110.8">AVDD28_TLDO</text>
<text x="289.1" y="108.9">CLDO</text>
<text x="289.1" y="112.5">WFLDO</text>
<text x="323.1" y="112.5">SYSRST_B</text>
<text x="326.5" y="110.8">XTEST</text>
<text x="289.1" y="114.4">AUX_REF</text>
<text x="289.1" y="118.1">AVSS28_PLL</text>
<text x="289.1" y="116.3">AVDD28_PLL</text>
<text x="324" y="120">RF_I_CAL</text>
<text x="324.5" y="118.1">ANTSEL0</text>
<text x="324.5" y="114.4">ANTSEL2</text>
<text x="324.5" y="116.3">ANTSEL1</text>
<text x="289.1" y="125.6">RTCCLK</text>
<text x="322.9" y="125.6">SDIO_CMD</text>
<text x="323.5" y="123.7">SDIO_CLK</text>
<text x="325" y="121.8">OSC_EN</text>
<text x="289.1" y="127.4">RTCCLK_O</text>
<text x="289.1" y="129.3">VCCRTC</text>
<text x="289.1" y="131.1">AVSSRTC</text>
<text x="322.5" y="129.3">SDIO_DAT2</text>
<text x="322.5" y="131.1">SDIO_DAT1</text>
<text x="322.5" y="127.4">SDIO_DAT3</text>
<text x="322.5" y="132.9">SDIO_DAT0</text>
<text x="323" y="134.8">UART_RXD</text>
<text x="323.2" y="136.7">UART_TXD</text>
<text x="112.9" y="140.4">IN</text>
<text x="121.6" y="140.4">OUT4</text>
<text x="185.3" y="142.3">GND2</text>
<text x="185.3" y="140.4">RFIN</text>
<text x="188.1" y="142.3">ENABLE</text>
<text x="191.8" y="140.4">Vcc</text>
<text x="289.1" y="138.5">AVDD16_RF_GPS</text>
<text x="289.1" y="140.4">AVSS16_HF_GPS</text>
<text x="289.1" y="142.3">AVSS16_LF_GPS</text>
<text x="323.2" y="138.5">UART_RTS</text>
<text x="323.2" y="140.4">UART_CTS</text>
<text x="323.9" y="142.3">PCM_CLK</text>
<text x="112.9" y="147.8">GND2</text>
<text x="121.4" y="144.1">GND3</text>
<text x="121.4" y="147.8">GND5</text>
<text x="185.3" y="144.1">GND1</text>
<text x="188.9" y="144.1">RFOUT</text>
<text x="289.1" y="144.1">RF_IN_GPS</text>
<text x="289.1" y="149.6">SALNA_IN_N_VSS</text>
<text x="289.1" y="147.8">SANT_P</text>
<text x="289.1" y="146">TEST_GPS</text>
<text x="321.6" y="149.6">AGPS_SYNC</text>
<text x="322.6" y="144.1">PCM_SYNC</text>
<text x="323.7" y="146">PCM_OUT</text>
<text x="325.5" y="147.8">PCM_IN</text>
<text x="289.1" y="151.5">LNA_IN_N_VSS</text>
<text x="289.1" y="153.3">LANT_P</text>
<text x="289.1" y="155.2">AUROUT</text>
<text x="319.5" y="155.2">I2S_DATA_OUT</text>
<text x="325.1" y="151.5">I2S_CLK</text>
<text x="325.6" y="153.3">I2S_WS</text>
<text x="289.1" y="158.9">AVDD28_FM</text>
<text x="289.1" y="160.8">AVSS28_FM_J8</text>
<text x="289.1" y="157.1">AULOUT</text>
<text x="322.6" y="157.1">WIFI_INT_B</text>
<text x="322.7" y="158.9">BGF_INT_B</text>
<text x="289.1" y="162.7">AVSS28_FM_J9</text>
<text x="289.1" y="171.9">RF_IOP_WBT</text>
<text x="289.1" y="175.6">RF_ION_WBT</text>
<text x="289.1" y="179.3">LNA_IN_EXT</text>
<text x="153.8" y="181.2">DC feed</text>
<text x="153.8" y="184.9">Balanced I/O7</text>
<text x="153.8" y="183.1">Unbalanced I/O</text>
<text x="167.7" y="181.2">GND8</text>
<text x="167.7" y="183.1">GND6</text>
<text x="167.7" y="184.9">GND4</text>
<text x="289.1" y="181.2">AVDD33_TX_WBT</text>
<text x="289.1" y="183.1">AVDD16_TRX_WBT</text>
<text x="289.1" y="184.9">AVDD_16_SX_WBT</text>
<text x="153.8" y="186.7">Balanced I/O5</text>
<text x="170" y="186.7">NC</text>
<text x="289.1" y="188.6">AVSS33_PA_A2</text>
<text x="289.1" y="190.4">AVSS33_PA_B2</text>
<text x="289.1" y="186.7">AVDD16_LF_WBT</text>
<text x="289.1" y="192.3">AVSS16_WBT_B3</text>
<text x="289.1" y="194.2">AVSS16_WBT_C2</text>
<text x="289.1" y="197.9">VCO_MON_WBT</text>
<text x="289.1" y="196">AVSS16_LF_WBT</text>
<text x="289.1" y="199.7">OSC_IN</text>
<text x="289.1" y="201.6">AVDD28_OSC</text>
<text x="289.1" y="203.5">AVSS28_OSC</text>
<text x="226.1" y="209">GND1</text>
<text x="236.3" y="209">GND2</text>
<text x="289.1" y="205.2">FSOURCE_WR</text>
<text x="226.1" y="212.7">VCC</text>
<text x="237.4" y="212.7">OUT</text>
</g>
<g font-size="1.6" fill="#f00">
<text x="223.9" y="82.6">2</text>
<text x="225.9" y="82.6">GPIO_6628_PMU_EN</text>
<text x="339.5" y="111.4">SYSRST_B_6620</text>
<text x="365.7" y="112.3">DAIRST</text>
<text x="377.2" y="112.3">2</text>
<text x="206.6" y="142.9">RF_INP_GPS</text>
<text x="348.2" y="142">DAICLK</text>
<text x="348.5" y="143.9">DAISYNC</text>
<text x="358.6" y="142">2</text>
<text x="358.6" y="143.9">2</text>
<text x="347.9" y="145.9">DAIPCMIN</text>
<text x="348.1" y="147.6">DAIPCMOUT</text>
<text x="358.6" y="145.9">2</text>
<text x="359.4" y="147.6">2</text>
<text x="171.4" y="152.8">2</text>
<text x="173.4" y="152.8">GPIO_6628_GPS_LNA_EN</text>
<text x="270" y="170.7">RF_IOP_WBT</text>
<text x="270" y="174.4">RF_ION_WBT</text>
<text x="169.8" y="198.6">RF_ION_WBT</text>
<text x="169.8" y="207.8">RF_IOP_WBT</text>
</g>
<g font-size="1.6" fill="#000080">
<text x="271.5" y="83.6">R1007</text>
<text x="273.4" y="81.7">1M</text>
<text x="343.8" y="79.9">C1015</text>
<text x="343.8" y="83.6">100nF</text>
<text x="353.1" y="79.9">C1026</text>
<text x="353.1" y="83.6">100nF</text>
<text x="232.6" y="93.1">C1028</text>
<text x="245.2" y="95.6">1uF</text>
<text x="258.6" y="94.7">C1029</text>
<text x="258.6" y="92.9">100nF</text>
<text x="232.6" y="96.7">4.7uF</text>
<text x="243.7" y="98.4">C1035</text>
<text x="251.1" y="98.4">C1034</text>
<text x="251.1" y="96.5">4.7uF</text>
<text x="265.9" y="98.4">L1006</text>
<text x="358.6" y="100.3">C1025</text>
<text x="256.7" y="107.7">C1032</text>
<text x="351.3" y="102.1">C1013</text>
<text x="351.3" y="105.8">NF</text>
<text x="358.6" y="104">100nF</text>
<text x="258.6" y="109.7">4.7uF</text>
<text x="273.4" y="115.1">C1030</text>
<text x="273.4" y="118.8">100nF</text>
<text x="340.3" y="115.1">R1013</text>
<text x="348.5" y="117.9">TP1005</text>
<text x="348.5" y="119.7">TP1004</text>
<text x="351.5" y="114.7">NF</text>
<text x="70.4" y="125.3">CM1240-171</text>
<text x="81.4" y="125.3">CM1240-171</text>
<text x="221.5" y="124.4">C1040</text>
<text x="222.9" y="121.6">1uF</text>
<text x="230.7" y="124.4">C1041</text>
<text x="232.2" y="121.6">1uF</text>
<text x="238.2" y="124.4">C1042</text>
<text x="239.6" y="121.6">1uF</text>
<text x="245.5" y="120.7">C1043</text>
<text x="245.5" y="124.4">2.2UF</text>
<text x="263" y="123.5">TP1003</text>
<text x="310.5" y="124.4">U1105</text>
<text x="71.3" y="127.2">ANT1003</text>
<text x="82.4" y="127.2">ANT1004</text>
<text x="273.4" y="128.1">R1010</text>
<text x="273.4" y="126.3">0</text>
<text x="273.4" y="131.8">1uF</text>
<text x="308.6" y="128.1">MT6628Q</text>
<text x="93.5" y="137.3">R1002</text>
<text x="95.3" y="135.5">0</text>
<text x="115.7" y="137.3">FIL1002</text>
<text x="206.6" y="133.6">C1008</text>
<text x="206.6" y="137.3">1UF</text>
<text x="260.3" y="137.3">C1027</text>
<text x="269.7" y="137.3">C1036</text>
<text x="271.5" y="133.6">C1044</text>
<text x="86.1" y="143.9">C1009</text>
<text x="143.2" y="141.6">C1007</text>
<text x="143.2" y="138.9">33PF</text>
<text x="166.4" y="138.3">L1003</text>
<text x="234.4" y="139.2">C1011</text>
<text x="234.4" y="141.1">33pF</text>
<text x="241.8" y="139.2">C1005</text>
<text x="241.8" y="142.9">NF</text>
<text x="253" y="142.9">R1008</text>
<text x="254.8" y="141.1">0</text>
<text x="260.3" y="141.1">100nF</text>
<text x="269.7" y="141.1">10pF</text>
<text x="342" y="139.2">R1014</text>
<text x="351.3" y="139.2">10K</text>
<text x="86.1" y="147.6">3.3NH</text>
<text x="100.9" y="144.8">C1017</text>
<text x="100.9" y="148.5">NF</text>
<text x="148.8" y="148.1">C1010</text>
<text x="151.4" y="145.3">NF</text>
<text x="184" y="146.2">U1003</text>
<text x="270.4" y="147.6">TP1002</text>
<text x="110.2" y="150.3">SAFEB1G57KE0F00R14</text>
<text x="226.8" y="155.9">L1007</text>
<text x="251.1" y="150.3">L1005</text>
<text x="242.4" y="157.7">C1033</text>
<text x="243.5" y="161.5">10pF</text>
<text x="273.4" y="161.5">C1031</text>
<text x="258.6" y="165.2">FB1002</text>
<text x="260.3" y="163.3">220R</text>
<text x="273.4" y="165.2">100nF</text>
<text x="92.5" y="171.6">ANT1001</text>
<text x="95.3" y="168.8">CM1240-171</text>
<text x="102.8" y="171.6">ANT1002</text>
<text x="130.6" y="170.7">C1048</text>
<text x="138" y="170.7">C1016</text>
<text x="130.6" y="174.4">1UF</text>
<text x="138" y="174.4">10pF</text>
<text x="154.7" y="176.3">BBF-2012-2G4H6-B5</text>
<text x="160.3" y="174.4">FIL1001</text>
<text x="104.6" y="185.6">C1001</text>
<text x="104.6" y="181.9">R1001</text>
<text x="115.7" y="181.9">0</text>
<text x="128.8" y="185.6">18PF</text>
<text x="227" y="185.6">C1021</text>
<text x="234.4" y="185.6">C1047</text>
<text x="241.8" y="185.6">C1023 C1019</text>
<text x="254.8" y="185.6">C1014</text>
<text x="104.6" y="189.2">NF</text>
<text x="128.8" y="187.4">C1004</text>
<text x="227" y="189.2">10pF</text>
<text x="234.4" y="189.2">1UF</text>
<text x="241.8" y="189.2">10pF</text>
<text x="247.4" y="189.2">100nF</text>
<text x="254.8" y="189.2">10pF</text>
<text x="262.2" y="191.1">C1050</text>
<text x="263.7" y="188.3">1uF</text>
<text x="118.7" y="192.6">L1001</text>
<text x="160.3" y="196.7">R1005</text>
<text x="162.1" y="194.8">0</text>
<text x="156.5" y="202.3">C1003</text>
<text x="167.6" y="202.3">C1002</text>
<text x="156.5" y="205.9">2.2PF</text>
<text x="167.6" y="205.9">NF</text>
<text x="212.2" y="207.8">R1015</text>
<text x="214" y="205.9">0</text>
<text x="225.1" y="205">X1001</text>
<text x="247.4" y="209.6">C1039</text>
<text x="249.3" y="207.8">1nF</text>
<text x="264.1" y="207.8">C1020</text>
<text x="271.5" y="209.6">10pF</text>
<text x="160.3" y="213.4">R1006</text>
<text x="162.1" y="211.5">0</text>
<text x="210.3" y="215.2">C1046</text>
<text x="264.1" y="211.5">100nF</text>
<text x="271.5" y="211.5">C1045</text>
<text x="210.3" y="219">10pF</text>
<text x="215.9" y="219">C1049</text>
<text x="217.3" y="216.2">1uF</text>
<text x="228.9" y="217.1">7L26002009</text>
</g>
<g font-size="1.6">
<text x="236.1" y="86.9">VBAT</text>
<text x="360.8" y="86.4">VIO18_PMU</text>
<text x="360.8" y="88.2">VIO18_PMU</text>
<text x="265.9" y="90.9">Imax 450mA</text>
<text x="353.8" y="90.6">Core_LDO</text>
<text x="269.7" y="100.1">Imax 300mA</text>
<text x="225.9" y="105.4">Core_LDO</text>
<text x="248.2" y="104.7">AVDD17_SMPS</text>
<text x="213.3" y="109.1">TCXO_LDO_SW</text>
<text x="233.5" y="109.1">TCXO_LDO</text>
<text x="244.1" y="108.8">WF_VDD33</text>
<text x="356.8" y="115.8">TCXO_LDO_SW</text>
<text x="191" y="125.8">TCXO_LDO_SW</text>
<text x="258" y="131.4">AVDD17_SMPS</text>
<text x="259.4" y="128.8">VRTC</text>
<text x="306.7" y="131.8">BGA40P10X11-88N</text>
<text x="243.7" y="135.3">Close to 6620</text>
<text x="260.3" y="150.1">Close to 6620</text>
<text x="262.2" y="152">Close to pin L10</text>
<text x="253.9" y="157.4">TCXO_LDO</text>
<text x="258.6" y="161.5">FB0402L</text>
<text x="135" y="163.8">WF_VDD33</text>
<text x="222.2" y="171.3">WF_VDD33</text>
<text x="233.8" y="172.2">AVDD17_SMPS</text>
<text x="202.2" y="198.1">TCXO_LDO_SW</text>
<text x="259.4" y="201.9">TCXO_LDO</text>
</g>
<g font-size="1.6" fill="#8000ff">
<text x="253.5" y="125.3">3</text>
<text x="255.5" y="125.3">RTC32K2V8</text>
<text x="350.1" y="125.2">MC3CMD</text>
<text x="350.7" y="123.3">MC3CLK</text>
<text x="358.6" y="125.2">2</text>
<text x="358.6" y="123.3">2</text>
<text x="351" y="130.8">MC3DA1</text>
<text x="351" y="129">MC3DA2</text>
<text x="351" y="127.2">MC3DA3</text>
<text x="359" y="130.8">2</text>
<text x="359" y="129">2</text>
<text x="359" y="127.2">2</text>
<text x="351" y="132.7">MC3DA0</text>
<text x="352" y="136.6">URXD3</text>
<text x="352.1" y="134.4">UTXD3</text>
<text x="358.7" y="134.4">2</text>
<text x="358.8" y="136.6">2</text>
<text x="359" y="132.7">2</text>
<text x="212.2" y="147.8">4</text>
<text x="214.4" y="147.8">FM_RX_N_6620</text>
<text x="348.1" y="149.4">GPIO_6628_GPS_SYNC</text>
<text x="368.5" y="149.4">2</text>
<text x="210.3" y="152.8">4</text>
<text x="217.9" y="152.8">FM_ANT</text>
<text x="260.3" y="154.6">3</text>
<text x="267.8" y="154.6">FMINR</text>
<text x="260.3" y="156.6">3</text>
<text x="268.1" y="156.6">FMINL</text>
<text x="347.9" y="158.8">EINT_6628_BGF</text>
<text x="347.9" y="157">EINT_6628_WIFI</text>
<text x="362" y="158.8">2</text>
<text x="362.4" y="157">2</text>
</g>
<g font-size="1.6" fill="#008000">
<text x="87" y="134.4">50 Ohm</text>
<text x="100.9" y="139">50 Ohm</text>
<text x="130.6" y="139">50 Ohm</text>
<text x="221.5" y="142.8">50 Ohm</text>
<text x="258.6" y="142.8">50 Ohm</text>
<text x="119.5" y="181.7">50 Ohm</text>
<text x="139.9" y="181.7">50 Ohm</text>
</g>
<g font-size="1.4">
<text x="45.3" y="7.5">5</text>
<text x="119.5" y="7.5">4</text>
<text x="193.6" y="7.5">3</text>
<text x="267.8" y="7.5">2</text>
<text x="342" y="7.5">1</text>
<text x="6.9" y="43.9">D</text>
<text x="379.6" y="43.9">D</text>
<text x="6.9" y="113.4">C</text>
<text x="379.6" y="113.4">C</text>
<text x="6.9" y="182.9">B</text>
<text x="379.6" y="182.9">B</text>
<text x="6.9" y="252.4">A</text>
<text x="379.6" y="252.4">A</text>
<text x="45.3" y="287.5">5</text>
<text x="119.5" y="287.5">4</text>
<text x="193.6" y="287.5">3</text>
<text x="267.8" y="287.5">2</text>
<text x="342" y="287.5">1</text>
</g>
<text font-size="1.3" fill="#000080" x="186.4" y="136.7">BGU7005</text>
</svg>
